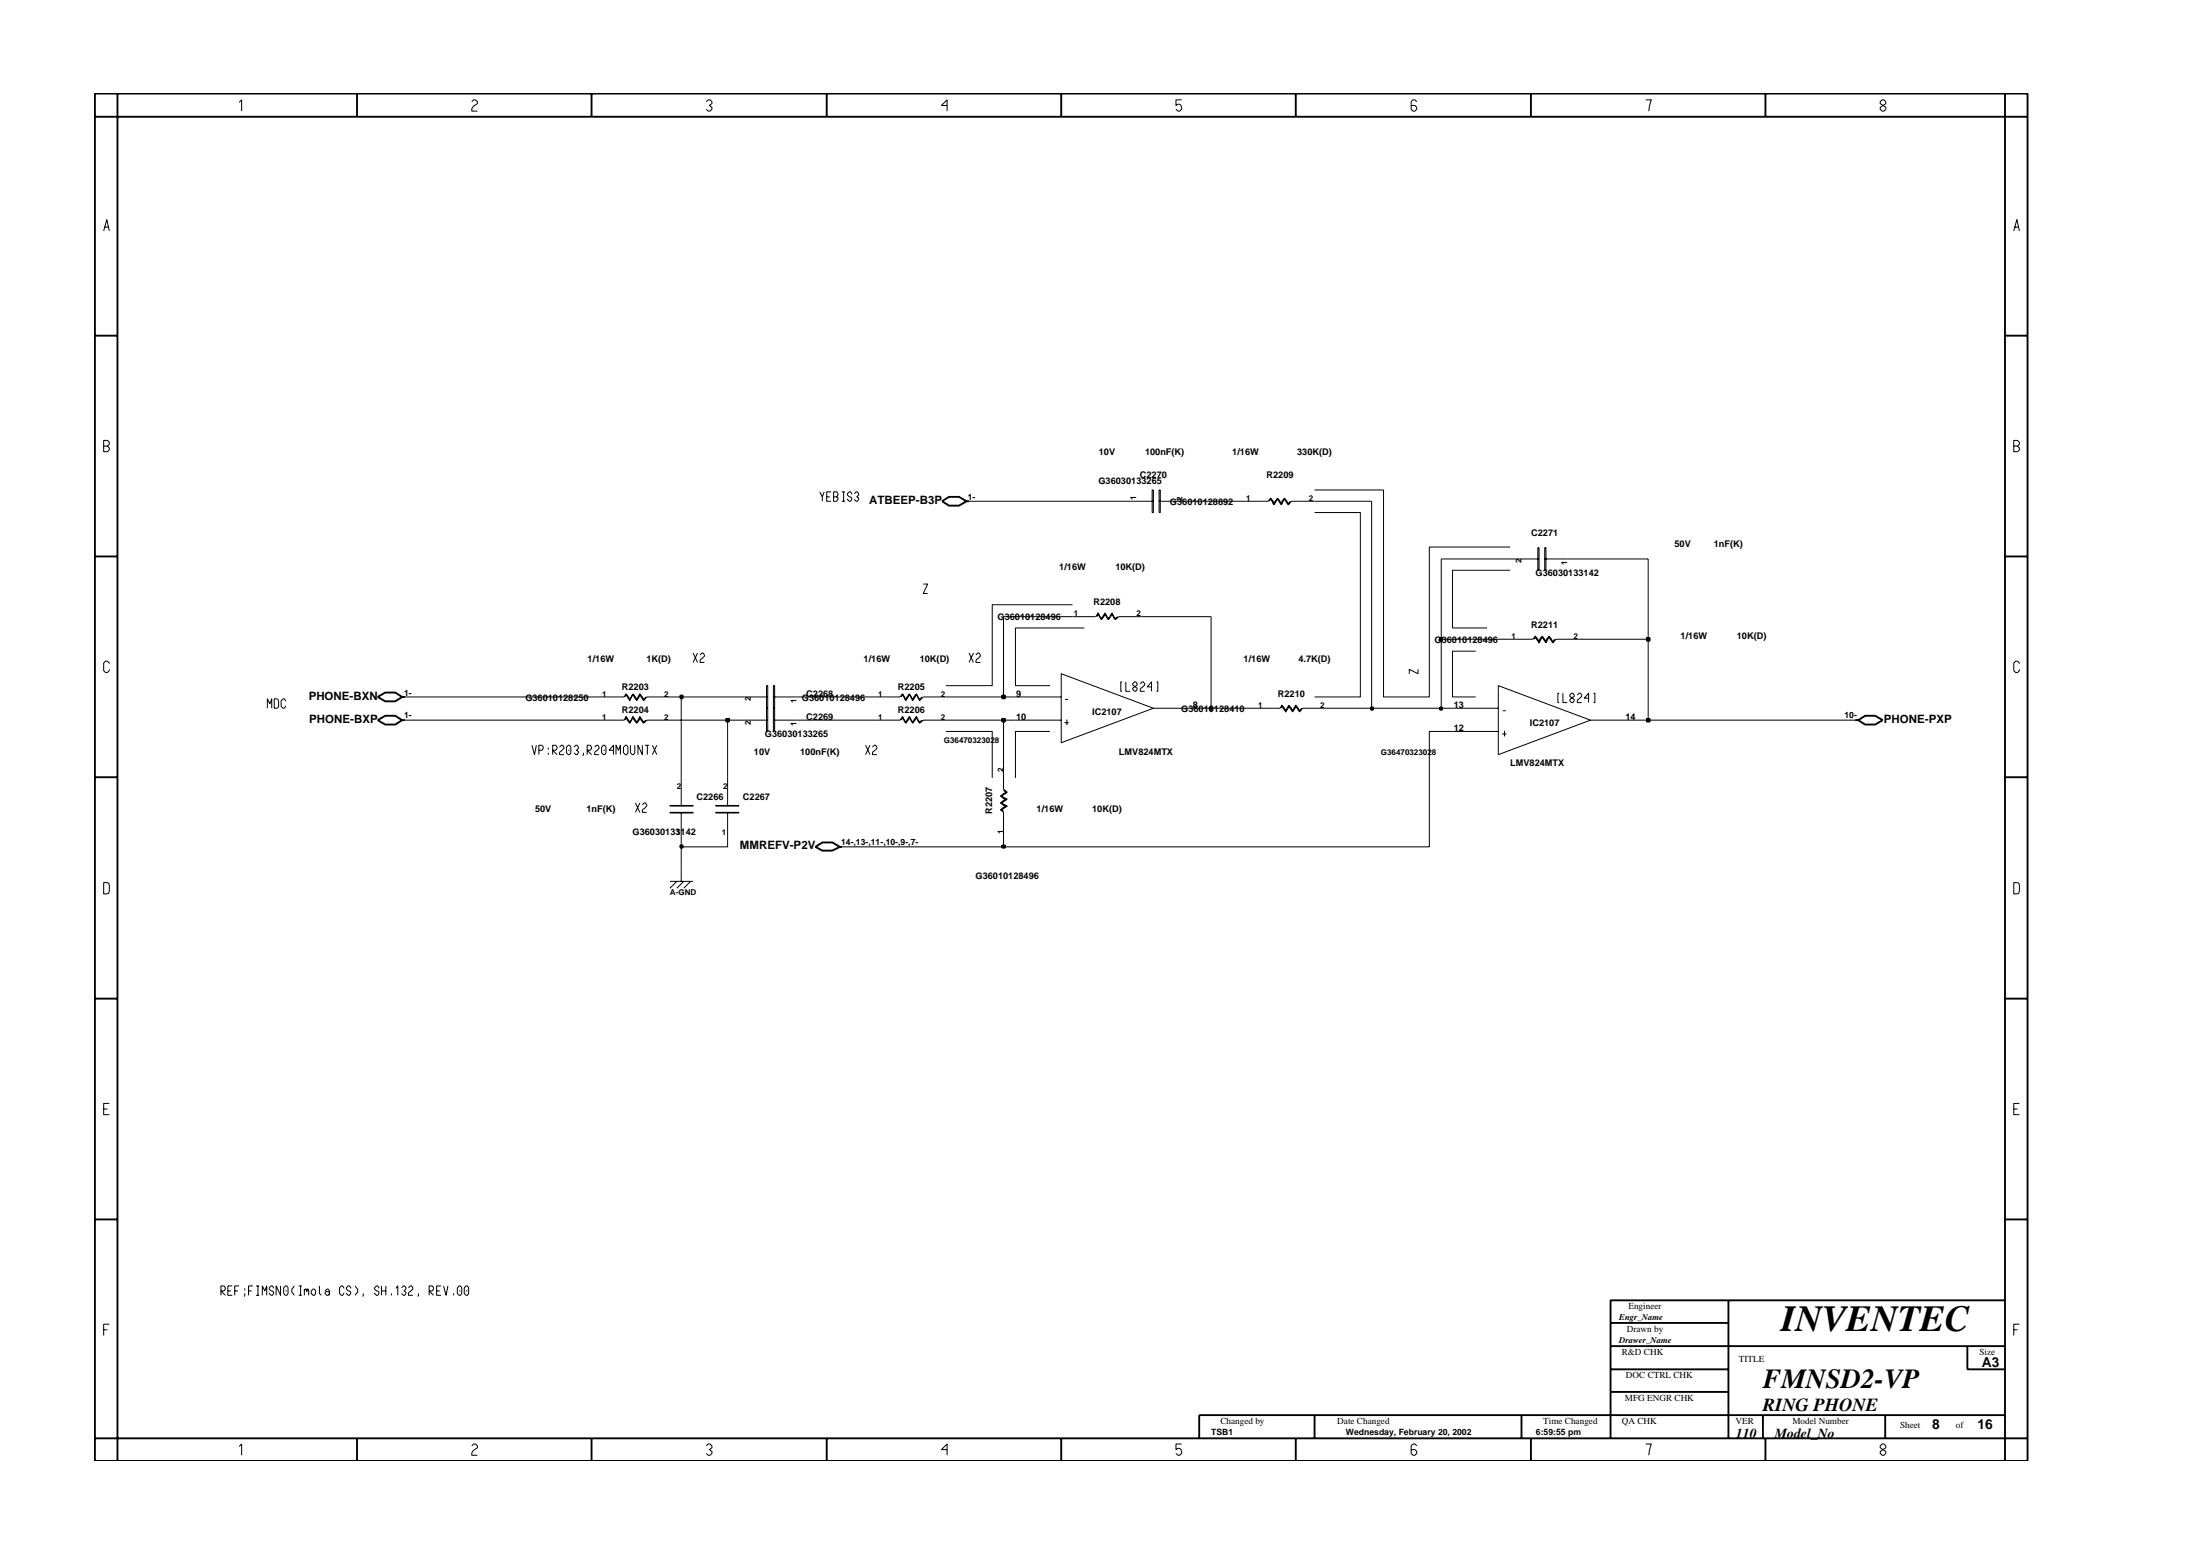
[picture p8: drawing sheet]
<svg xmlns="http://www.w3.org/2000/svg" width="297mm" height="210mm" viewBox="0 0 297 210" stroke-linecap="round" stroke-linejoin="round" font-family="sans-serif">
<g fill="none" stroke="#000" stroke-width=".14">
<path d="M152.6 67.7h3.1M155.6 66.1h.1v3.1h-.1zM156.5 66.1h.2v3.1h-.2zM156.5 67.7h3.9M168.2 67.7h3l.4-.5 .3 .5 .1 .3 .5-.8 .5 .8 .1-.3 .3-.5 .5 .8 .3-.3M171.4 67.7l.2-.4 .4 .9 .5-.9 .5 .9 .4-.9 .5 .9 .5-.5h3.1M203.9 75.5h3.9M207.6 73.9h.2v3.1h-.2zM208.6 73.9h.1v3.1h-.1zM208.6 75.5h3M81.1 94.1h3.2l.2-.4 .5 .7 .5-.7 .5 .7 .4-.7 .5 .7 .3-.3M81.1 97.2h3.2l.2-.5 .5 .8 .5-.8 .5 .8 .4-.8 .5 .8 .3-.3"/>
<path d="M84.4 94.1l.1-.4 .5 .9 .5-.9 .5 .9 .3-.5 .1-.4 .5 .9 .4-.5h3.2M84.4 97.2l.1-.3 .5 .7 .5-.7 .5 .7 .3-.4 .1-.3 .5 .7 .4-.4h3.2M99.8 94.1h3.9M99.8 97.2h3.9M103.5 95.6h.2M103.5 92.6h.2v6.1h-.2zM104.4 92.6h.2v3h-.2h.2v3.1h-.2zM104.4 94.1h3.2M104.4 97.2h3.2M118.4 94.1h3.1l.4-.4 .4 .7 .5-.7 .4 .7 .5-.7 .4 .7 .4-.3M118.4 97.2h3.1l.4-.5 .4 .8 .5-.8 .4 .8 .5-.8 .4 .8 .4-.3M121.7 94.1l.2-.4 .4 .9 .5-.9 .4 .9 .5-.9 .4 .9 .6-.5h3"/>
<path d="M121.7 97.2l.2-.3 .4 .7 .5-.7 .4 .7 .5-.7 .4 .7 .6-.4h3M137.1 94.1h6.2M137.1 97.2h6.2M143.7 97.6h.6M143.8 94.4h.4M144 97.1v.8M144.8 83.2h3.1l.4-.5 .4 .8 .5-.8 .4 .8 .5-.8 .5 .8 .3-.3M148.1 83.2l.2-.3 .4 .8 .5-.8 .4 .8 .5-.8 .5 .8 .5-.5h3M151.5 92h-.2v1.3h.2M152 92v1.3h.6M153.2 92l-.3 .3v.2l.6 .4-.1 .4h-.2l-.3-.2v-.2l.6-.4-.1-.5zM154 92.3l.2-.3h.2l.1 .3v.2l-.5 .6v.2h.5"/>
<path d="M155.5 92.7h-.6l.6-.7v1.3M155.7 95.6l-12.4 4.7v-9.4l12.4 4.7h6.2M156.2 92h.1v1.3h-.1M169.7 95.6h3.1l.3-.4 .5 .7 .4-.7 .5 .7 .4-.7 .6 .7 .3-.3M172.9 95.6l.2-.3 .5 .8 .4-.8 .5 .8 .4-.8 .6 .8 .4-.5h3.1M196.1 95.6h6.2M196.1 98.7h6.2M202.8 99.1h.6M202.9 95.9h.4M203.1 98.7v.7M203.9 86.3h3.1l.3-.4 .5 .7 .1-.3 .3-.4 .5 .7 .1-.3 .4-.4 .5 .7 .2-.3M207.1 86.3l.2-.3 .5 .8 .4-.8 .5 .8 .5-.8 .5 .8 .4-.5h3.1"/>
<path d="M210.5 93.6h-.2v1.2h.2M211 93.6v1.2h.6M212.2 93.6h.2l.1 .4-.6 .4v.2l.3 .2h.2l.1-.4-.6-.4v-.2zM213 93.8l.2-.2h.2l.2 .2v.2l-.6 .6v.2h.6M214.5 94.2h-.6l.6-.6v1.2M214.7 97.2l-12.4 4.7v-9.3l12.4 4.6h6.3M215.2 93.6h.1v1.2h-.1M90.5 109.7h3.1h-3.1zM90.5 119h3.1M90.5 108.7h3.1v.1h-3.1zM91.4 119l-.9 .9M92 104.9v3.9"/>
<path d="M92 109.7v3M92 114.3v4.7M92.3 119l-.9 .9M93.2 119l-.9 .9M96.6 109.7h3.2h-3.2zM96.6 108.7h3.2v.1h-3.2zM98.2 104.9v3.9M98.2 109.7v3M135.5 106.7l.3 .2-.7 .6 .4 .3 .3 .1-.7 .5 .4 .3 .3 .1-.7 .5 .4 .4v3M135.5 103.4v3.1l.5 .4-.8 .6 .8 .4-.8 .5 .8 .4-.8 .5 .3 .2"/>
</g>
<path d="M127.2 67.7l.9-.6h1.4l1 .6-1 .6h-1.4zM130.5 67.7h.3M51 97.2l1-.6h1.4l.9 .6-.9 .6h-1.4zM51 94.1l1-.6h1.4l.9 .6-.9 .6h-1.4zM54.3 97.2h.4M54.3 94.1h.4M250.5 97.2h.4M250.9 97.2l.9-.6h1.4l1 .6-1 .6h-1.4zM110.1 114.3l.9-.6h1.4l1 .6-1 .5h-1.4zM113.4 114.3h.3" fill="none" stroke="#000" stroke-width=".25"/>
<path d="M91.9 114.1h.2v.3h-.2z" fill-rule="evenodd" fill="#c2c2c2" stroke="#000" stroke-width=".25"/>
<path d="M91.9 114.1h.2v.3h-.2z" fill="none" stroke="#000" stroke-width=".25"/>
<path d="M92 112.7v1.6h6.2v-1.6M113.7 114.3h21.8" fill="none" stroke="#000" stroke-width=".14"/>
<path d="M135.3 114.1h.4v.3h-.4z" fill-rule="evenodd" fill="#c2c2c2" stroke="#000" stroke-width=".25"/>
<path d="M135.3 114.1h.4v.3h-.4z" fill="none" stroke="#000" stroke-width=".25"/>
<path d="M54.7 97.2h26.4M90.5 97.2h7.7v7.7M92 94.1v10.8M135.5 97.2v6.2M196.1 98.7h-3.1v15.6h-57.5v-1.6" fill="none" stroke="#000" stroke-width=".14"/>
<path d="M98.1 97h.3v.4h-.3z" fill-rule="evenodd" fill="#c2c2c2" stroke="#000" stroke-width=".25"/>
<path d="M98.1 97h.3v.4h-.3z" fill="none" stroke="#000" stroke-width=".25"/>
<path d="M98.2 97.2h1.6M107.6 97.2h10.8M127.7 97.2h7.8" fill="none" stroke="#000" stroke-width=".14"/>
<path d="M135.3 97h.4v.4h-.4z" fill-rule="evenodd" fill="#c2c2c2" stroke="#000" stroke-width=".25"/>
<path d="M135.3 97h.4v.4h-.4z" fill="none" stroke="#000" stroke-width=".25"/>
<path d="M135.5 97.2h1.6M221 97.2h1.5" fill="none" stroke="#000" stroke-width=".14"/>
<path d="M222.4 97h.3v.4h-.3z" fill-rule="evenodd" fill="#c2c2c2" stroke="#000" stroke-width=".25"/>
<path d="M222.4 97h.3v.4h-.3z" fill="none" stroke="#000" stroke-width=".25"/>
<path d="M161.9 95.6h1.6M222.5 86.3v10.9h28" fill="none" stroke="#000" stroke-width=".14"/>
<path d="M163.4 95.5h.2v.3h-.2z" fill-rule="evenodd" fill="#c2c2c2" stroke="#000" stroke-width=".25"/>
<path d="M163.4 95.5h.2v.3h-.2z" fill="none" stroke="#000" stroke-width=".25"/>
<path d="M163.5 83.2v12.4h6.2M179 95.6h6.2" fill="none" stroke="#000" stroke-width=".14"/>
<path d="M185.1 95.5h.3v.3h-.3z" fill-rule="evenodd" fill="#c2c2c2" stroke="#000" stroke-width=".25"/>
<path d="M185.1 95.5h.3v.3h-.3z" fill="none" stroke="#000" stroke-width=".25"/>
<path d="M185.2 67.7v27.9h9.4" fill="none" stroke="#000" stroke-width=".14"/>
<path d="M194.4 95.5h.3v.3h-.3z" fill-rule="evenodd" fill="#c2c2c2" stroke="#000" stroke-width=".25"/>
<path d="M194.4 95.5h.3v.3h-.3z" fill="none" stroke="#000" stroke-width=".25"/>
<path d="M54.7 94.1h26.4M90.5 94.1h1.5M194.6 86.3v9.3h1.5" fill="none" stroke="#000" stroke-width=".14"/>
<path d="M91.9 93.9h.2v.3h-.2z" fill-rule="evenodd" fill="#c2c2c2" stroke="#000" stroke-width=".25"/>
<path d="M91.9 93.9h.2v.3h-.2z" fill="none" stroke="#000" stroke-width=".25"/>
<path d="M92 94.1h7.8M107.6 94.1h10.8M127.7 94.1h7.8" fill="none" stroke="#000" stroke-width=".14"/>
<path d="M135.3 93.9h.4v.3h-.4z" fill-rule="evenodd" fill="#c2c2c2" stroke="#000" stroke-width=".25"/>
<path d="M135.3 93.9h.4v.3h-.4z" fill="none" stroke="#000" stroke-width=".25"/>
<path d="M135.5 83.2v10.9h1.6" fill="none" stroke="#000" stroke-width=".14"/>
<path d="M194.4 86.1h.3v.4h-.3z" fill-rule="evenodd" fill="#c2c2c2" stroke="#000" stroke-width=".25"/>
<path d="M194.4 86.1h.3v.4h-.3z" fill="none" stroke="#000" stroke-width=".25"/>
<path d="M194.6 75.5v10.8h9.3M213.2 86.3h9.3" fill="none" stroke="#000" stroke-width=".14"/>
<path d="M222.4 86.1h.3v.4h-.3z" fill-rule="evenodd" fill="#c2c2c2" stroke="#000" stroke-width=".25"/>
<g fill="none" stroke="#000" stroke-width=".25">
<path d="M12.8 12.6h261v184.6h-261zM12.8 15.8h261M15.9 12.6v184.6M48.2 12.6v3.2M79.9 12.6v3.2M111.6 12.6v3.2M143.3 12.6v3.2M174.9 12.6v3.2M206.7 12.6v3.2M238.4 12.6v3.2M270.7 12.6v184.6M12.8 45.3h3.1"/>
<path d="M270.7 45.3h3.1M12.8 75.1h3.1M270.7 75.1h3.1M222.4 86.1h.3v.4h-.3zM12.8 104.9h3.1M270.7 104.9h3.1M12.8 134.8h3.1M270.7 134.8h3.1M12.8 164.6h3.1M217.5 178.6h15.9M233.4 175.5v18.7M270.7 175.5h-53.2v18.7"/>
<path d="M270.7 164.6h3.1M12.8 194.2h261M48.2 194.2v3M79.9 194.2v3M111.6 194.2v3M143.3 194.2v3M174.9 194.2v3M177.5 191v3.2M205.4 191v3.2M206.7 194.2v3M217.5 181.7h53.2M217.5 184.8h15.9"/>
<path d="M217.5 187.9h15.9M238 191v3.2M238.4 194.2v3M254.5 191v3.2M265.6 181.7v3.1h5.1M270.7 191h-108.8v3.2"/>
</g>
<g fill="none" stroke="#000" stroke-width=".14">
<path d="M32.3 13.8l.3-.3v1.5M63.7 13.7l.3-.2h.2l.3 .2v.3l-.5 .3-.3 .4v.3h.8M95.4 13.7l.2-.2h.3l.2 .2v.3l-.3 .2 .3 .3v.2l-.2 .3h-.3l-.2-.3M127.9 14.2h-.8l.8-.7v1.5M159.5 13.5h-.7v.7l.2-.1a.5 .5 0 0 1 .5 .6l-.2 .3h-.3l-.2-.3M191.3 13.7l-.3-.2h-.2l-.3 .2v1l.3 .3h.2l.3-.3v-.2l-.3-.3h-.5M222.2 13.5h.8l-.4 1.5M253.9 13.7l.2-.2h.3l.2 .2v.3l-.7 .5v.2l.2 .3h.3l.2-.3v-.2l-.7-.5zM14 31.2l.4-1.6 .4 1.6M14.1 30.7h.6M271.9 31.2l.4-1.6 .4 1.6M272 30.7h.6"/>
<path d="M14 59.5h.5l.3 .2v.3l-.3 .2 .3 .3v.2l-.3 .3h-.5zM14 60.2h.5M110.7 66.4l.3 .7v.6M111.3 66.4l-.3 .7M111.6 67.1h.4M112.2 66.4h-.6v1.3h.6M112.6 67.1h.4l.1-.3-.1-.4h-.4v1.3h.4l.1-.3v-.2l-.1-.1M113.7 67.7h.4M113.7 66.4h.4M113.9 66.4v1.3M115 66.7l-.2-.3h-.1l-.3 .2v.2l.3 .3h.1l.2 .1-.2 .5h-.1l-.3-.4M115.3 66.6l.3-.2h.2l.1 .2v.2l-.2 .3 .2 .1-.1 .5h-.2l-.3-.3"/>
<path d="M124.7 78.8h.6l-.6 1.3h.6M130.8 67.7h21.8M160.4 67.7h7.8M177.5 66.1h9.3v28h6.2v-20.3h10.9M177.5 69.2h6.2v24.9h-6.2M177.5 67.7h7.7M194.6 75.5h9.3M203.9 77h-7.8v7.8h4.7M211.6 75.5h10.9v10.8M271.9 60.2h.5l.3-.2v-.3l-.3-.2h-.5v1.5h.5l.3-.3v-.2l-.3-.3M14.8 89.6l-.3-.3h-.2l-.3 .2v1l.3 .3h.2l.3-.3v-.1M36.1 95.6v-1.3l.3 .7 .3-.7v1.3"/>
<path d="M37 94.3l.5 .1 .1 .3v.6l-.1 .2-.1 .1h-.4zM38.6 94.7l-.2-.4h-.2l-.2 .3v.7l.2 .3h.2l.2-.3M93.6 88.2l.6 1.2M94.2 88.2l-.6 1.2M94.5 88.4l.3-.2h.1l.2 .2v.2l-.5 .4-.1 .4h.6M127.7 98.7h6.3v6.3M130.8 88.2l.6 1.2M131.4 88.2l-.6 1.2M131.8 88.4l.2-.2h.2l.2 .2v.2l-.5 .4-.1 .4h.6M135.5 83.2h9.3M141.8 98.7h-4.7v6.3M144.8 81.6h-10.8v11h-6.3"/>
<path d="M146.4 84.8h-9.3v7.8h4.7M154.1 83.2h9.4M191.5 90.4v.5l-1.2-.5v.5M199.2 87.9h-3.1v6.2h3.1M272.7 89.6l-.3-.3h-.3l-.2 .2v1l.2 .3h.3l.3-.3v-.1M14 119.1l.7 .1 .1 .3-.1 1.1-.7 .1zM71.8 100.6l.4 1.3 .2-1.3M72.8 101.3h.4l.1-.3-.1-.4h-.4v1.3M74 100.9v.3M74 101.6v.3M74.6 101.9v-1.3h.4l.2 .3-.2 .4h-.4l.6 .6M75.6 100.9l.2-.3h.2l.1 .3v.1l-.5 .6v.3h.5"/>
<path d="M76.5 100.9l.2-.3h.2l.2 .3v.7l-.2 .3h-.2l-.2-.3zM76.8 101.2v.2M77.5 100.9l.3-.3h.1l.2 .3v.1l-.3 .3 .3 .1-.2 .5h-.1l-.3-.3M78.8 101.6l-.1 .4M79.3 101.9v-1.3h.4l.2 .3-.2 .4h-.4l.6 .6M80.3 100.9l.2-.3h.2l.2 .3v.1l-.6 .6v.3h.6M81.2 100.9l.3-.3h.1l.2 .3v.7l-.2 .3h-.1l-.3-.3zM81.6 101.2v.2M82.8 101.3h-.6l.6-.7v1.3M83.2 101.9v-1.3l.3 .7 .3-.7v1.3M84.4 100.6h.2l.2 .3v.7l-.2 .3h-.2l-.2-.3v-.7zM85.1 100.6v1l.3 .3h.1l.2-.3v-1"/>
<path d="M85.8 108.4l.6 1.3M86.4 108.4l-.6 1.3M86.7 100.6v1.3l-.6-1.3v1.3M86.7 108.6l.3-.2h.2l.1 .2v.2l-.6 .6v.3h.6M87.1 100.6h.6M87.4 100.6v1.3M88.1 100.6l.6 1.3M88.7 100.6l-.6 1.3M116.9 100.6l.6 1.3M117.5 100.6l-.6 1.3M117.8 100.9l.3-.3h.1l.2 .3v.1l-.6 .6v.3h.6M271.9 119.1l.7 .1 .1 .3-.1 1.1-.7 .1z"/>
<path d="M14 149.7h.5M14.8 148.9h-.8v1.6h.8M271.9 149.7h.5M272.7 148.9h-.8v1.6h.8M14 179.5h.5M14.8 178.7h-.8v1.6M29.8 174.9v-1.3h.5l.1 .2-.1 .5h-.5l.6 .6M30.8 174.3h.4M31.4 173.6h-.6v1.3h.6M31.7 174.3h.4M32.3 173.6h-.6v1.3M33 174.6v.4"/>
<path d="M33 173.9v.3M33.6 174.3h.4M34.1 173.6h-.5v1.3M34.6 173.6h.4M34.6 174.9h.4M34.8 173.6v1.3M35.4 174.9v-1.3l.4 .7 .2-.7v1.3M36.9 173.9l-.1-.3h-.2l-.2 .2v.2l.5 .4-.1 .5h-.2l-.2-.4M37.9 173.6v1.3l-.6-1.3v1.3M38.3 173.8l.3-.2h.1l.2 .2v.8l-.2 .3h-.1l-.3-.3zM38.6 174.2v.1M39.7 173.6l-.3 .4v.4l.3 .5"/>
<path d="M40.3 173.6h.5M40.3 174.9h.5M40.6 173.6v1.3M41.1 174.3l.1-.3h.1l.1 .3 .1-.3h.1l.1 .9M41.1 174v.9M42 174.3l.3-.3h.1l.2 .3v.3l-.2 .3h-.1l-.3-.3zM43.1 173.6v1l.3 .3M43.9 174.3l.2-.3h.2l.2 .3v.6M44.5 174.4l-.2-.1-.4 .1v.2l.2 .3h.2l.2-.3M46.4 173.9l-.1-.3h-.2l-.3 .2v.8l.3 .3h.2l.1-.4M47.4 173.9l-.2-.3h-.2l-.2 .2v.2l.6 .4-.2 .5h-.2l-.2-.4M47.9 173.6l.4 .4v.4l-.4 .5"/>
<path d="M49.1 174.6l-.1 .4M51.2 173.9l-.2-.3h-.2l-.2 .2v.2l.6 .4-.2 .5h-.2l-.2-.4M51.5 174.3h.6M51.5 173.6v1.3M52.1 173.6v1.3M52.9 174.6v.3M53.5 173.9l.2-.3v1.3M54.2 173.8l.3-.2h.1l.2 .2v.2l-.2 .3 .2 .1-.2 .5h-.1l-.3-.3M55.1 173.8l.3-.2h.2l.1 .2v.2l-.6 .6v.3h.6M56.5 174.6l-.1 .4M57.9 174.9v-1.3h.5l.1 .2-.1 .5h-.5l.6 .6M59 174.3h.4"/>
<path d="M59.5 173.6h-.5v1.3h.5M59.9 173.6l.3 1.3 .3-1.3M61.2 174.6v.3M61.8 173.8l.2-.2h.2l.1 .2v.8l-.1 .3h-.2l-.2-.3zM62.1 174.2v.1M62.7 173.8l.2-.2h.2l.2 .2v.8l-.2 .3h-.2l-.2-.3zM63 174.2v.1M271.9 179.5h.5M272.7 178.7h-.8v1.6M32.3 195.3l.3-.4v1.5M63.7 195.2l.3-.3h.2l.3 .3v.2l-.7 .5-.1 .3v.2h.8M95.4 195.2l.2-.3h.3l.2 .3v.2l-.3 .3 .3 .2v.3l-.2 .2h-.3l-.2-.2"/>
<path d="M127.9 195.7h-.8l.8-.8v1.5M159.5 194.9h-.7v.8l.2-.2a.5 .5 0 0 1 .5 .7l-.2 .2h-.3l-.2-.2M191.3 195.2l-.3-.3h-.2l-.3 .3v1l.3 .2h.2l.3-.2v-.3l-.3-.2h-.5M222.2 194.9h.8l-.4 1.5M254.1 194.9l-.2 .3v.2l.7 .5v.3l-.2 .2h-.3l-.2-.2v-.3l.7-.5v-.2l-.2-.3z"/>
</g>
<text font-size="5" x="240.5" y="179.7">INVENTEC</text>
<text font-size="3.7" x="238" y="187.3">FMNSD2-VP</text>
<text font-size="2.5" x="238" y="190.4">RING PHONE</text>
<g font-size="1.9">
<text x="267.6" y="184.6">A3</text>
<text x="234.4" y="194.1">110</text>
<text x="239.6" y="194.1">Model_No</text>
<text x="260.9" y="192.9">8</text>
<text x="267" y="192.9">16</text>
</g>
<g font-size="1.6">
<text x="117.4" y="68.1">ATBEEP-B3P</text>
<text x="41.7" y="94.5">PHONE-BXN</text>
<text x="41.8" y="97.5">PHONE-BXP</text>
<text x="254.4" y="97.5">PHONE-PXP</text>
<text x="99.9" y="114.6">MMREFV-P2V</text>
</g>
<g font-size="1.2">
<text x="148.3" y="65.4">G36030133265</text>
<text x="148.4" y="61.5">10V</text>
<text x="153.9" y="64.5">C2270</text>
<text x="154.6" y="61.5">100nF(K)</text>
<text x="166.4" y="61.5">1/16W</text>
<text x="171" y="64.5">R2209</text>
<text x="175.1" y="61.5">330K(D)</text>
<text x="130.7" y="67.5">1-</text>
<text x="158" y="68.2">G36010128892</text>
<text x="143" y="77">1/16W</text>
<text x="150.6" y="77">10K(D)</text>
<text x="206.7" y="72.3">C2271</text>
<text x="207.3" y="77.7">G36030133142</text>
<text x="226.1" y="73.8">50V</text>
<text x="231.4" y="73.8">1nF(K)</text>
<text x="134.7" y="83.7">G36010128496</text>
<text x="147.6" y="81.6">R2208</text>
<text x="79.3" y="89.4">1/16W</text>
<text x="87.3" y="89.4">1K(D)</text>
<text x="116.6" y="89.4">1/16W</text>
<text x="124.2" y="89.4">10K(D)</text>
<text x="167.9" y="89.4">1/16W</text>
<text x="175.3" y="89.4">4.7K(D)</text>
<text x="193.7" y="86.8">G36010128496</text>
<text x="206.7" y="84.8">R2211</text>
<text x="226.9" y="86.3">1/16W</text>
<text x="234.5" y="86.3">10K(D)</text>
<text x="54.6" y="93.9">1-</text>
<text x="70.9" y="94.6">G36010128250</text>
<text x="84" y="93.1">R2203</text>
<text x="108.3" y="94.6">G36010128496</text>
<text x="108.9" y="94.1">C2268</text>
<text x="121.2" y="93.1">R2205</text>
<text x="137.2" y="94.1">9</text>
<text x="161.1" y="95.6">8</text>
<text x="172.5" y="94.1">R2210</text>
<text x="196.3" y="95.6">13</text>
<text x="54.6" y="97">1-</text>
<text x="84" y="96.3">R2204</text>
<text x="101.8" y="101.9">10V</text>
<text x="103.3" y="99.5">G36030133265</text>
<text x="108" y="101.9">100nF(K)</text>
<text x="108.9" y="97.2">C2269</text>
<text x="121.2" y="96.3">R2206</text>
<text x="137.2" y="97.1">10</text>
<text x="147.5" y="96.4">IC2107</text>
<text x="151.1" y="101.9">LMV824MTX</text>
<text x="159.5" y="96.1">G36010128410</text>
<text x="196.3" y="98.7">12</text>
<text x="206.6" y="98">IC2107</text>
<text x="219.5" y="97.1">14</text>
<text x="249" y="97">10-</text>
<text x="203.9" y="103.4">LMV824MTX</text>
<text x="72.2" y="109.7">50V</text>
<text x="79.2" y="109.7">1nF(K)</text>
<text x="85.4" y="112.7">G36030133142</text>
<text x="94" y="108">C2266</text>
<text x="100.3" y="108">C2267</text>
<text x="134" y="109.9" transform="rotate(-90 134 109.9)">R2207</text>
<text x="140" y="109.7">1/16W</text>
<text x="147.5" y="109.7">10K(D)</text>
<text x="113.6" y="114.1">14-,13-,11-,10-,9-,7-</text>
<text x="131.7" y="118.6">G36010128496</text>
<text x="218.6" y="178.2">Engr_Name</text>
<text x="219.6" y="179.8">Drawn by</text>
<text x="219.9" y="176.7">Engineer</text>
<text x="218.6" y="181.3">Drawer_Name</text>
<text x="219" y="182.9">R&amp;D CHK</text>
<text x="234.8" y="183.8">TITLE</text>
<text x="267.3" y="182.9">Size</text>
<text x="219.4" y="189.2">MFG ENGR CHK</text>
<text x="219.5" y="186">DOC CTRL CHK</text>
<text x="163.5" y="193.7">TSB1</text>
<text x="164.8" y="192.2">Changed by</text>
<text x="180.6" y="192.2">Date Changed</text>
<text x="181.7" y="193.7">Wednesday, February 20, 2002</text>
<text x="207.4" y="193.7">6:59:55 pm</text>
<text x="208.4" y="192.2">Time Changed</text>
<text x="219" y="192.2">QA CHK</text>
<text x="234.3" y="192.2">VER</text>
<text x="242" y="192.2">Model Number</text>
<text x="256.5" y="192.7">Sheet</text>
<text x="264.1" y="192.7">of</text>
</g>
<g font-size="1.1">
<text x="153.4" y="67.5" transform="rotate(-90 153.4 67.5)">1</text>
<text x="159.7" y="67.7" transform="rotate(-90 159.7 67.7)">2</text>
<text x="168.3" y="67.7">1</text>
<text x="176.7" y="67.7">2</text>
<text x="205.4" y="76.1" transform="rotate(-90 205.4 76.1)">2</text>
<text x="211.6" y="76.2" transform="rotate(-90 211.6 76.2)">1</text>
<text x="145" y="83.2">1</text>
<text x="153.4" y="83.2">2</text>
<text x="204.1" y="86.3">1</text>
<text x="212.4" y="86.3">2</text>
<text x="81.3" y="94.1">1</text>
<text x="89.7" y="94.1">2</text>
<text x="101.4" y="94.7" transform="rotate(-90 101.4 94.7)">2</text>
<text x="107.6" y="94.9" transform="rotate(-90 107.6 94.9)">1</text>
<text x="118.6" y="94.1">1</text>
<text x="127" y="94.1">2</text>
<text x="169.9" y="95.6">1</text>
<text x="178.2" y="95.6">2</text>
<text x="81.3" y="97.1">1</text>
<text x="89.7" y="97.1">2</text>
<text x="101.4" y="97.8" transform="rotate(-90 101.4 97.8)">2</text>
<text x="107.6" y="98" transform="rotate(-90 107.6 98)">1</text>
<text x="118.6" y="97.1">1</text>
<text x="127" y="97.1">2</text>
<text x="127.4" y="100.3">G36470323028</text>
<text x="186.4" y="101.9">G36470323028</text>
<text x="91.4" y="106.5">2</text>
<text x="97.6" y="106.5">2</text>
<text x="135.5" y="104.2" transform="rotate(-90 135.5 104.2)">2</text>
<text x="91.3" y="112.7">1</text>
<text x="97.5" y="112.7">1</text>
<text x="135.5" y="112.5" transform="rotate(-90 135.5 112.5)">1</text>
<text x="90.5" y="120.8">A-GND</text>
</g>
</svg>
